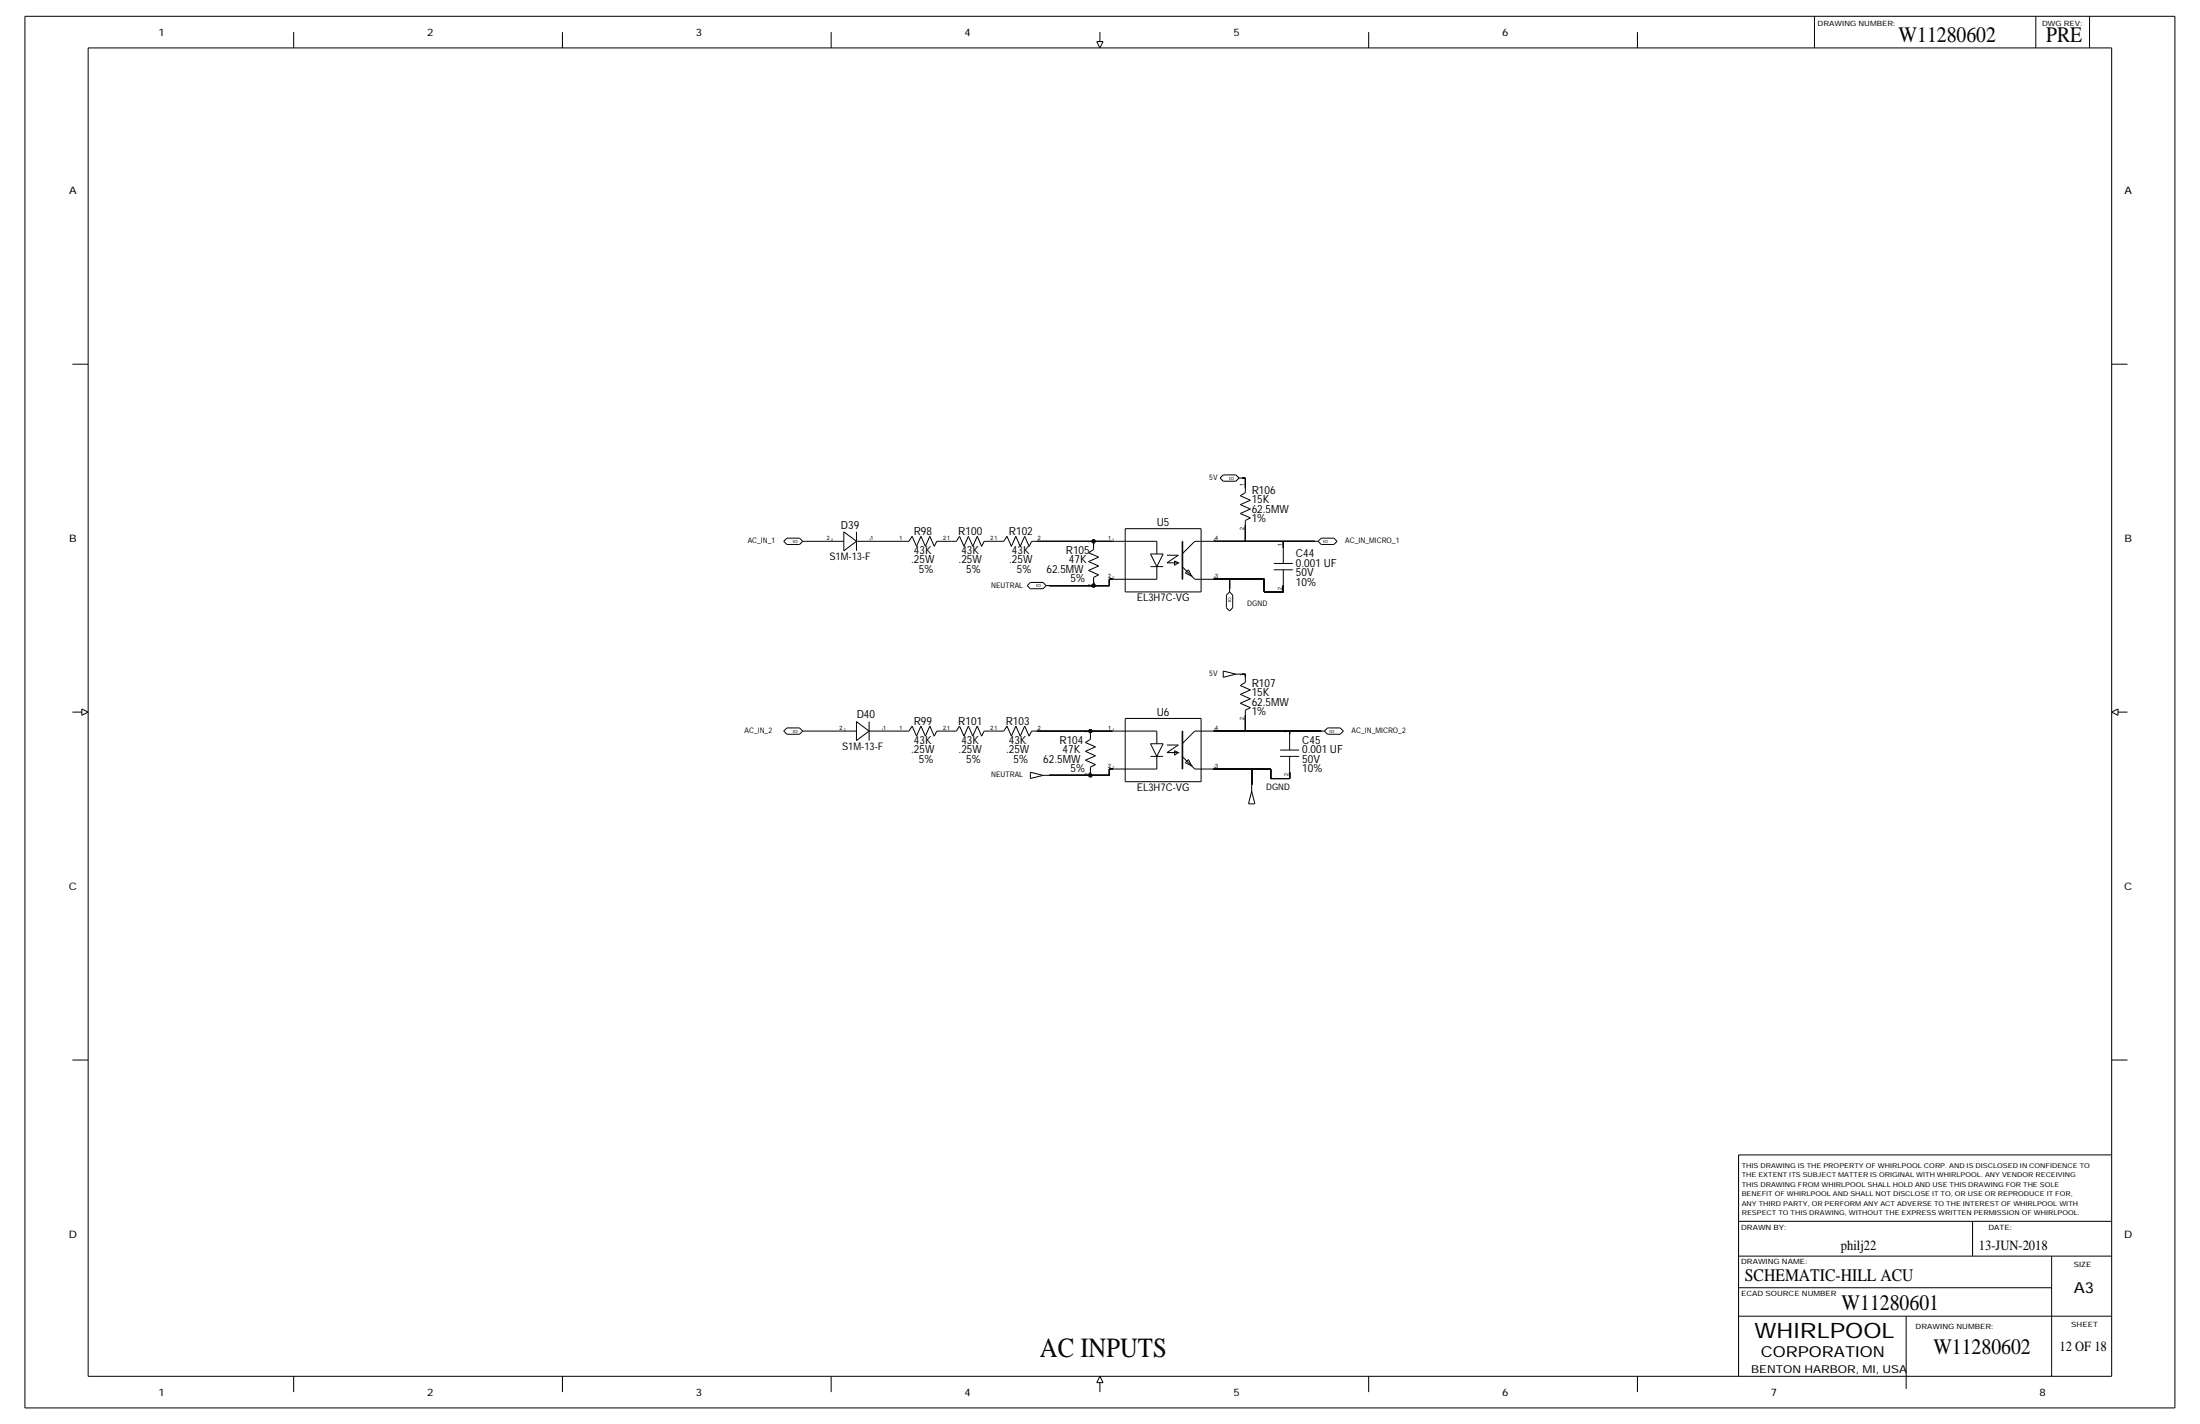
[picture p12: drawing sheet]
<svg xmlns="http://www.w3.org/2000/svg" width="864mm" height="559mm" viewBox="0 0 864 559" stroke-linecap="round" stroke-linejoin="round" font-family="sans-serif">
<!-- layer: Nets -->
<g fill="none" stroke="#000" stroke-width=".39">
<path d="M487.6 187.6h1.3zM488.9 187.6v3.7zM316.3 212.4h10zM341.2 212.4h13.6zM369.7 212.4h3.7zM388.3 212.4h3.8zM406.9 212.4h22.4zM429.3 212.4v1.3zM429.3 212.4h7.4zM476.4 212.4h12.5zM488.9 206.2v6.2zM488.9 212.4h14.9z"/>
<path d="M503.8 212.4h12.4zM503.8 212.4v2.5zM411.9 229.8h17.4zM429.3 228.6v1.2zM429.3 229.8h6.2zM435.5 227.3v2.5zM435.5 227.3h1.2zM476.4 227.3h6.3zM482.7 227.3v3.7zM482.7 227.3h13.6zM496.3 227.3v5zM496.3 232.3h7.5z"/>
<path d="M503.8 229.8v2.5zM487.6 264.6h1.3zM488.9 264.6v1.2zM316.3 286.9h14.9zM346.1 286.9h8.7zM369.7 286.9h3.7zM388.3 286.9h3.8zM406.9 286.9h21.1zM428 286.9h8.7zM428 286.9v1.2zM476.4 286.9h12.5zM488.9 280.7v6.2z"/>
<path d="M488.9 286.9h17.3zM506.2 286.9h12.4zM506.2 286.9v1.2zM411.9 304.3h16.1zM428 303v1.3zM428 304.3h7.5zM435.5 301.8v2.5zM435.5 301.8h1.2zM476.4 301.8h14.9zM491.3 301.8v6.2zM491.3 301.8h7.5zM498.8 301.8v3.7z"/>
<path d="M498.8 305.5h7.4zM506.2 303v2.5z"/>
</g>
<g fill="#000" stroke="#000" stroke-width=".39">
<circle cx="429.3" cy="212.4" r=".7"/>
<circle cx="488.9" cy="212.4" r=".1"/>
<circle cx="503.8" cy="212.4" r=".1"/>
<circle cx="429.3" cy="229.8" r=".7"/>
<circle cx="482.7" cy="227.3" r=".1"/>
<circle cx="428" cy="286.9" r=".7"/>
<circle cx="488.9" cy="286.9" r=".1"/>
<circle cx="506.2" cy="286.9" r=".1"/>
<circle cx="428" cy="304.3" r=".7"/>
<circle cx="491.3" cy="301.8" r=".1"/>
</g>
<!-- layer: Components -->
<g fill="none" stroke="#000" stroke-width=".39">
<path d="M478.9 187.6l1.3 1.2zM480.2 186.4h4.9zM480.2 186.4l-1.3 1.2zM480.2 188.8h4.9zM485.1 186.4l1.3 1.2zM486.4 187.6h1.2zM486.4 187.6l-1.3 1.2zM486.9 194.6l2-1.3zM486.9 194.6l3.9 1.7zM486.9 198l3.9 1.8zM486.9 198l3.9-1.7zM488.9 191.3v2z"/>
<path d="M307.7 212.4l1.2 1.3zM308.9 211.2h5zM308.9 211.2l-1.2 1.2zM308.9 213.7h5zM313.9 211.2l1.2 1.2zM315.1 212.4h1.2zM315.1 212.4l-1.2 1.3zM326.3 212.4h4.9zM331.2 216.1l5-3.7zM331.2 208.7l5 3.7zM331.2 208.7v7.4zM336.2 212.4h5z"/>
<path d="M336.2 208.7v7.4zM354.8 212.4h2zM358 210.4l-1.2 2zM358 210.4l1.8 4zM361.5 210.4l1.8 4zM361.5 210.4l-1.7 4zM365 210.4l1.7 4zM365 210.4l-1.7 4zM367.7 212.4l-1 2zM367.7 212.4h2zM373.4 212.4h2zM376.7 210.4l-1.3 2z"/>
<path d="M376.7 210.4l1.7 4zM380.1 210.4l1.8 4zM380.1 210.4l-1.7 4zM383.6 210.4l1.7 4zM383.6 210.4l-1.7 4zM386.3 212.4l-1 2zM386.3 212.4h2zM392.1 212.4h1.9zM395.3 210.4l-1.3 2zM395.3 210.4l1.7 4zM398.8 210.4l1.7 4zM398.8 210.4l-1.8 4z"/>
<path d="M402.2 210.4l1.8 4zM402.2 210.4l-1.7 4zM405 212.4l-1 2zM405 212.4h1.9zM427.3 216.9l2-1.2zM427.3 216.9l4 1.7zM429.3 213.7v2zM436.7 212.4h5zM441.7 212.4h12.4zM441.7 207.5v24.8zM441.7 207.5h29.8zM451.6 217.4l2.5 5z"/>
<path d="M451.6 217.4h5zM454.1 212.4v5zM456.6 217.4l-2.5 5zM458.1 217.9h4.4zM464 217.4l5-5zM464 212.4v14.9zM464 212.4h.3zM464.3 212.4v14.9zM469 212.4h2.5zM471.5 207.5v24.8zM471.5 212.4h4.9zM486.9 201.5l3.9 1.7z"/>
<path d="M486.9 201.5l3.9-1.7zM488.9 204.2l1.9-1zM488.9 204.2v2zM503.8 214.9v6.2zM516.2 212.4h1.2zM517.4 212.4l1.2 1.3zM518.6 211.2h5zM518.6 211.2l-1.2 1.2zM518.6 213.7h5zM523.6 211.2l1.3 1.2zM524.9 212.4l-1.3 1.3zM403.2 229.8l1.3 1.2z"/>
<path d="M404.5 228.6h4.9zM404.5 228.6l-1.3 1.2zM404.5 231h4.9zM409.4 228.6l1.3 1.2zM410.7 229.8h1.2zM410.7 229.8l-1.3 1.2zM427.3 223.8l4 1.8zM427.3 223.8l4-1.7zM427.3 220.4l4 1.7zM427.3 220.4l4-1.8zM429.3 226.6l2-1zM429.3 226.6v2z"/>
<path d="M436.7 227.3h5zM441.7 227.3h12.4zM441.7 232.3h29.8zM451.6 222.4h5zM454.1 222.4v4.9zM458.1 220.9l4.4-3zM458.1 220.9h4.4zM461.1 220.1l1.4 .8zM461.1 220.1v1.8zM461.1 221.9l1.4-1zM462.5 220.9h.1M464 222.4l5 4.9z"/>
<path d="M464 227.3h.3zM465.3 224.8l2.5 1.3zM466.5 223.6l-1.2 1.2zM466.5 223.6l1.3 2.5zM467.8 226.1h.1M469 227.3h2.5zM471.5 227.3h4.9zM481.4 233.5v5zM481.4 233.5l1.3-1.2zM481.4 238.5l1.3 1.2zM482.7 231v1.3zM482.7 239.7l1.2-1.2z"/>
<path d="M482.7 232.3l1.2 1.2zM483.9 233.5v5zM500 223.6h7.5zM500 221.1h7.5zM503.8 223.6v6.2zM480.2 263.3v2.5zM480.2 265.8l4.9-1.2zM480.2 263.3l4.9 1.3zM485.1 264.6h2.5zM486.9 269l2-1.2zM486.9 269l3.9 1.8zM486.9 276l3.9 1.7z"/>
<path d="M486.9 276l3.9-1.8zM486.9 272.5l3.9 1.7zM486.9 272.5l3.9-1.7zM488.9 278.7l1.9-1zM488.9 278.7v2zM488.9 265.8v2zM307.7 286.9l1.2 1.2zM308.9 285.7h5zM308.9 285.7l-1.2 1.2zM308.9 288.1h5zM313.9 285.7l1.2 1.2zM313.9 288.1l1.2-1.2z"/>
<path d="M315.1 286.9h1.2zM331.2 286.9h5zM336.2 290.6l5-3.7zM336.2 283.2l5 3.7zM336.2 283.2v7.4zM341.2 286.9h4.9zM341.2 283.2v7.4zM354.8 286.9h2zM358 284.9l-1.2 2zM358 284.9l1.8 4zM361.5 284.9l1.8 4zM361.5 284.9l-1.7 4z"/>
<path d="M365 284.9l1.7 4zM365 284.9l-1.7 4zM367.7 286.9l-1 2zM367.7 286.9h2zM373.4 286.9h2zM376.7 284.9l-1.3 2zM376.7 284.9l1.7 4zM380.1 284.9l1.8 4zM380.1 284.9l-1.7 4zM383.6 284.9l1.7 4zM383.6 284.9l-1.7 4zM386.3 286.9l-1 2z"/>
<path d="M386.3 286.9h2zM392.1 286.9h1.9zM395.3 284.9l-1.3 2zM395.3 284.9l1.7 4zM398.8 284.9l1.7 4zM398.8 284.9l-1.8 4zM402.2 284.9l1.8 4zM402.2 284.9l-1.7 4zM405 286.9l-1 2zM405 286.9h1.9zM426.1 291.4l1.9-1.3zM426.1 291.4l3.9 1.7z"/>
<path d="M426.1 298.3l3.9 1.7zM426.1 298.3l3.9-1.7zM426.1 294.8l3.9 1.8zM426.1 294.8l3.9-1.7zM428 288.1v2zM436.7 286.9h5zM441.7 286.9h12.4zM441.7 281.9v24.9zM441.7 281.9h29.8zM451.6 296.8h5zM451.6 291.9l2.5 4.9zM451.6 291.9h5z"/>
<path d="M454.1 286.9v5zM454.1 296.8v5zM456.6 291.9l-2.5 4.9zM458.1 292.4h4.4zM458.1 295.3l4.4-2.9zM458.1 295.3h4.4zM461.1 294.6l1.4 .7zM461.1 294.6v1.7zM461.1 296.3l1.4-1zM462.5 295.3h.1M464 296.8l5 5zM464 291.9l5-5z"/>
<path d="M464 286.9v14.9zM464 286.9h.3zM464.3 286.9v14.9zM465.3 299.3l2.5 1.2zM466.5 298.1l-1.2 1.2zM466.5 298.1l1.3 2.4zM469 286.9h2.5zM471.5 281.9v24.9zM471.5 286.9h4.9zM502.5 296.8h7.5zM502.5 294.3h7.5zM506.2 296.8v6.2z"/>
<path d="M506.2 288.1v6.2zM518.6 286.9h1.3zM519.9 286.9l1.2 1.2zM521.1 285.7h5zM521.1 285.7l-1.2 1.2zM521.1 288.1h5zM526.1 285.7l1.2 1.2zM526.1 288.1l1.2-1.2zM404.5 303v2.5zM404.5 305.5l4.9-1.2zM404.5 303l4.9 1.3zM409.4 304.3h2.5z"/>
<path d="M428 301l2-1zM428 301v2zM436.7 301.8h5zM441.7 301.8h12.4zM441.7 306.8h29.8zM464 301.8h.3zM467.8 300.5h.1M469 301.8h2.5zM471.5 301.8h4.9zM490.1 315.4h2.5zM491.3 310.5l1.3 4.9zM491.3 310.5l-1.2 4.9z"/>
<path d="M491.3 308v2.5z"/>
</g>
<!-- layer: Page Border and Title Block -->
<g fill="none" stroke="#000" stroke-width=".39">
<path d="M9.8 6.4h844zM9.8 6.4v546.1zM34.6 18.8h794.3zM34.6 18.8v521.3zM115.3 12.6v6.2zM220.8 12.6v6.2zM326.3 12.6v6.2zM430.5 16.3l1.3 2.5zM430.5 16.3h2.5zM431.8 12.6v3.7zM433 16.3l-1.2 2.5zM537.3 12.6v6.2z"/>
<path d="M642.8 12.6v6.2zM712.3 6.4v12.4zM799.1 6.4v12.4zM820.2 6.4v12.4zM828.9 18.8v521.3zM853.8 6.4v546.1zM28.4 142.9h6.2zM828.9 142.9h6.2zM28.4 279.4h3.7zM32.1 278.2l2.5 1.2zM32.1 278.2v2.5zM828.9 279.4l2.5 1.3z"/>
<path d="M828.9 279.4l2.5-1.2zM831.4 279.4h3.7zM831.4 278.2v2.5zM32.1 280.7l2.5-1.3zM28.4 416h6.2zM828.9 416h6.2zM682.5 453.2v86.9zM682.5 453.2h146.4zM682.5 479.3h146.4zM774.3 479.3v13.6zM682.5 492.9h146.4zM805.3 492.9v47.2z"/>
<path d="M682.5 516.5h146.4zM682.5 505.3h122.8zM748.3 516.5v28.5zM9.8 552.5h844zM34.6 540.1h794.3zM115.3 540.1v6.2zM220.8 540.1v6.2zM326.3 540.1v6.2zM430.5 542.6h2.5zM431.8 540.1l-1.3 2.5zM431.8 540.1l1.2 2.5zM431.8 542.6v3.7z"/>
<path d="M537.3 540.1v6.2zM642.8 540.1v6.2z"/>
</g>
<text font-size="10.9" x="408.2" y="532.6">AC INPUTS</text>
<g font-size="8.7">
<text x="745.3" y="16.3">W11280602</text>
<text x="803.2" y="16.3">PRE</text>
<text x="722.9" y="514">W11280601</text>
<text x="758.9" y="531.4">W11280602</text>
</g>
<text font-size="8.3" x="688.7" y="525.2">WHIRLPOOL</text>
<text font-size="6.9" x="685" y="502.8">SCHEMATIC-HILL ACU</text>
<g font-size="6">
<text x="814" y="507.5">A3</text>
<text x="691.2" y="532.6">CORPORATION</text>
</g>
<g font-size="5.5">
<text x="722.7" y="490.4">philj22</text>
<text x="776.8" y="490.4">13-JUN-2018</text>
<text x="808.5" y="530.2">12 OF 18</text>
</g>
<g font-size="4.4">
<text x="491.3" y="197.5">15K</text>
<text x="491.3" y="193.8">R106</text>
<text x="491.3" y="201.3">62.5MW</text>
<text x="330.1" y="207.5">D39</text>
<text x="358.7" y="209.9">R98</text>
<text x="376.2" y="209.9">R100</text>
<text x="396" y="209.9">R102</text>
<text x="454.1" y="206.5">U5</text>
<text x="491.3" y="205">1%</text>
<text x="357.7" y="221.1">.25W</text>
<text x="358.8" y="217.4">43K</text>
<text x="376.3" y="221.1">.25W</text>
<text x="377.4" y="217.4">43K</text>
<text x="396.1" y="221.1">.25W</text>
<text x="397.2" y="217.4">43K</text>
<text x="418.4" y="217.4">R105</text>
<text x="419.6" y="221.1">47K</text>
<text x="508.7" y="218.6">C44</text>
<text x="360.7" y="224.8">5%</text>
<text x="379.3" y="224.8">5%</text>
<text x="399.1" y="224.8">5%</text>
<text x="410.8" y="224.8">62.5MW</text>
<text x="508.7" y="222.4">0.001 UF</text>
<text x="508.7" y="226.1">50V</text>
<text x="420.2" y="228.6">5%</text>
<text x="508.7" y="229.8">10%</text>
<text x="491.3" y="269.5">R107</text>
<text x="491.3" y="273.2">15K</text>
<text x="336.3" y="281.9">D40</text>
<text x="454.1" y="281">U6</text>
<text x="491.3" y="277">62.5MW</text>
<text x="491.3" y="280.7">1%</text>
<text x="358.7" y="284.4">R99</text>
<text x="376.2" y="284.4">R101</text>
<text x="394.8" y="284.4">R103</text>
<text x="358.8" y="291.9">43K</text>
<text x="377.4" y="291.9">43K</text>
<text x="396" y="291.9">43K</text>
<text x="415.9" y="291.9">R104</text>
<text x="511.2" y="291.9">C45</text>
<text x="357.7" y="295.6">.25W</text>
<text x="360.7" y="299.3">5%</text>
<text x="376.3" y="295.6">.25W</text>
<text x="379.3" y="299.3">5%</text>
<text x="394.9" y="295.6">.25W</text>
<text x="397.9" y="299.3">5%</text>
<text x="409.6" y="299.3">62.5MW</text>
<text x="417.1" y="295.6">47K</text>
<text x="511.2" y="299.3">50V</text>
<text x="511.2" y="295.6">0.001 UF</text>
<text x="420.2" y="303">5%</text>
<text x="511.2" y="303">10%</text>
</g>
<text font-size="4.3" x="687.4" y="538.8">BENTON HARBOR, MI, USA</text>
<g font-size="4.2">
<text x="446.2" y="236">EL3H7C-VG</text>
<text x="446.2" y="310.5">EL3H7C-VG</text>
</g>
<g font-size="4.1">
<text x="62.2" y="14.1">1</text>
<text x="167.7" y="14.1">2</text>
<text x="273.2" y="14.1">3</text>
<text x="378.6" y="14.1">4</text>
<text x="484.1" y="14.1">5</text>
<text x="589.6" y="14.1">6</text>
<text x="27.2" y="76.1">A</text>
<text x="833.9" y="76.1">A</text>
<text x="27.2" y="212.7">B</text>
<text x="833.9" y="212.7">B</text>
<text x="325.6" y="219.9">S1M-13-F</text>
<text x="330.5" y="294.3">S1M-13-F</text>
<text x="27" y="349.2">C</text>
<text x="833.8" y="349.2">C</text>
<text x="27" y="485.7">D</text>
<text x="833.8" y="485.7">D</text>
<text x="62.2" y="547.8">1</text>
<text x="167.7" y="547.8">2</text>
<text x="273.2" y="547.8">3</text>
<text x="378.6" y="547.8">4</text>
<text x="484.1" y="547.8">5</text>
<text x="589.6" y="547.8">6</text>
<text x="695.1" y="547.8">7</text>
<text x="800.6" y="547.8">8</text>
</g>
<text font-size="3.5" x="497.1" y="310">DGND</text>
<g font-size="3">
<text x="474.7" y="188.3">5V</text>
<text x="293.5" y="213.2">AC_IN_1</text>
<text x="528.1" y="213.2">AC_IN_MICRO_1</text>
<text x="389.1" y="230.5">NEUTRAL</text>
<text x="489.6" y="238">DGND</text>
<text x="474.7" y="265.3">5V</text>
<text x="292.3" y="287.6">AC_IN_2</text>
<text x="530.6" y="287.6">AC_IN_MICRO_2</text>
<text x="389.1" y="305">NEUTRAL</text>
</g>
<g font-size="2.9">
<text x="713.5" y="10.1">DRAWING NUMBER:</text>
<text x="801.6" y="10.1">DWG REV:</text>
<text x="683.5" y="482.8">DRAWN BY:</text>
<text x="780.5" y="482.5">DATE:</text>
<text x="683.5" y="496.2">DRAWING NAME:</text>
<text x="814" y="497.2">SIZE</text>
<text x="683.5" y="508.6">ECAD SOURCE NUMBER</text>
<text x="752" y="521.5">DRAWING NUMBER:</text>
<text x="813" y="520.8">SHEET</text>
</g>
<g font-size="2.6">
<text x="683.7" y="461.9">THE EXTENT ITS SUBJECT MATTER IS ORIGINAL WITH WHIRLPOOL. ANY VENDOR RECEIVING</text>
<text x="683.7" y="458.2">THIS DRAWING IS THE PROPERTY OF WHIRLPOOL CORP. AND IS DISCLOSED IN CONFIDENCE TO</text>
<text x="683.7" y="465.6">THIS DRAWING FROM WHIRLPOOL SHALL HOLD AND USE THIS DRAWING FOR THE SOLE</text>
<text x="683.7" y="469.3">BENEFIT OF WHIRLPOOL AND SHALL NOT DISCLOSE IT TO, OR USE OR REPRODUCE IT FOR,</text>
<text x="683.7" y="473.1">ANY THIRD PARTY, OR PERFORM ANY ACT ADVERSE TO THE INTEREST OF WHIRLPOOL WITH</text>
<text x="683.7" y="476.8">RESPECT TO THIS DRAWING, WITHOUT THE EXPRESS WRITTEN PERMISSION OF WHIRLPOOL.</text>
</g>
<g font-size="2.4">
<text x="488.4" y="190.8" transform="rotate(-90 488.4 190.8)">1</text>
<text x="488.4" y="207.9" transform="rotate(-90 488.4 207.9)">2</text>
<text x="324.6" y="211.9">2</text>
<text x="341.7" y="211.9">1</text>
<text x="353.2" y="211.9">1</text>
<text x="370.2" y="211.9">21</text>
<text x="388.8" y="211.9">21</text>
<text x="407.4" y="211.9">2</text>
<text x="428.8" y="213.2" transform="rotate(-90 428.8 213.2)">1</text>
<text x="435.1" y="211.9">1</text>
<text x="476.9" y="211.9">4</text>
<text x="503.3" y="214.4" transform="rotate(-90 503.3 214.4)">1</text>
<text x="435.1" y="226.8">2</text>
<text x="476.9" y="226.8">3</text>
<text x="428.8" y="230.2" transform="rotate(-90 428.8 230.2)">2</text>
<text x="503.3" y="231.5" transform="rotate(-90 503.3 231.5)">2</text>
<text x="488.4" y="265.3" transform="rotate(-90 488.4 265.3)">1</text>
<text x="329.6" y="286.4">2</text>
<text x="346.6" y="286.4">1</text>
<text x="353.2" y="286.4">1</text>
<text x="370.2" y="286.4">21</text>
<text x="388.8" y="286.4">21</text>
<text x="407.4" y="286.4">2</text>
<text x="427.5" y="287.6" transform="rotate(-90 427.5 287.6)">1</text>
<text x="435.1" y="286.4">1</text>
<text x="476.9" y="286.4">4</text>
<text x="488.4" y="282.3" transform="rotate(-90 488.4 282.3)">2</text>
<text x="505.7" y="287.6" transform="rotate(-90 505.7 287.6)">1</text>
<text x="427.5" y="304.7" transform="rotate(-90 427.5 304.7)">2</text>
<text x="435.1" y="301.3">2</text>
<text x="476.9" y="301.3">3</text>
<text x="505.7" y="304.7" transform="rotate(-90 505.7 304.7)">2</text>
</g>
<g font-size="1.7">
<text x="482.5" y="188.3">IO</text>
<text x="311.2" y="213.1">IO</text>
<text x="519.4" y="213.1">IO</text>
<text x="406.7" y="230.5">IO</text>
<text x="483.3" y="236.2" transform="rotate(-90 483.3 236.2)">IO</text>
<text x="311.2" y="287.6">IO</text>
<text x="521.9" y="287.6">IO</text>
</g>
<g font-size="1.5">
<text x="326.3" y="212.4">2</text>
<text x="341.2" y="212.4">1</text>
<text x="436.7" y="212.4">1</text>
<text x="476.4" y="212.4">4</text>
<text x="436.7" y="227.3">2</text>
<text x="476.4" y="227.3">3</text>
<text x="331.2" y="286.9">2</text>
<text x="346.1" y="286.9">1</text>
<text x="436.7" y="286.9">1</text>
<text x="476.4" y="286.9">4</text>
<text x="436.7" y="301.8">2</text>
<text x="476.4" y="301.8">3</text>
</g>
</svg>
